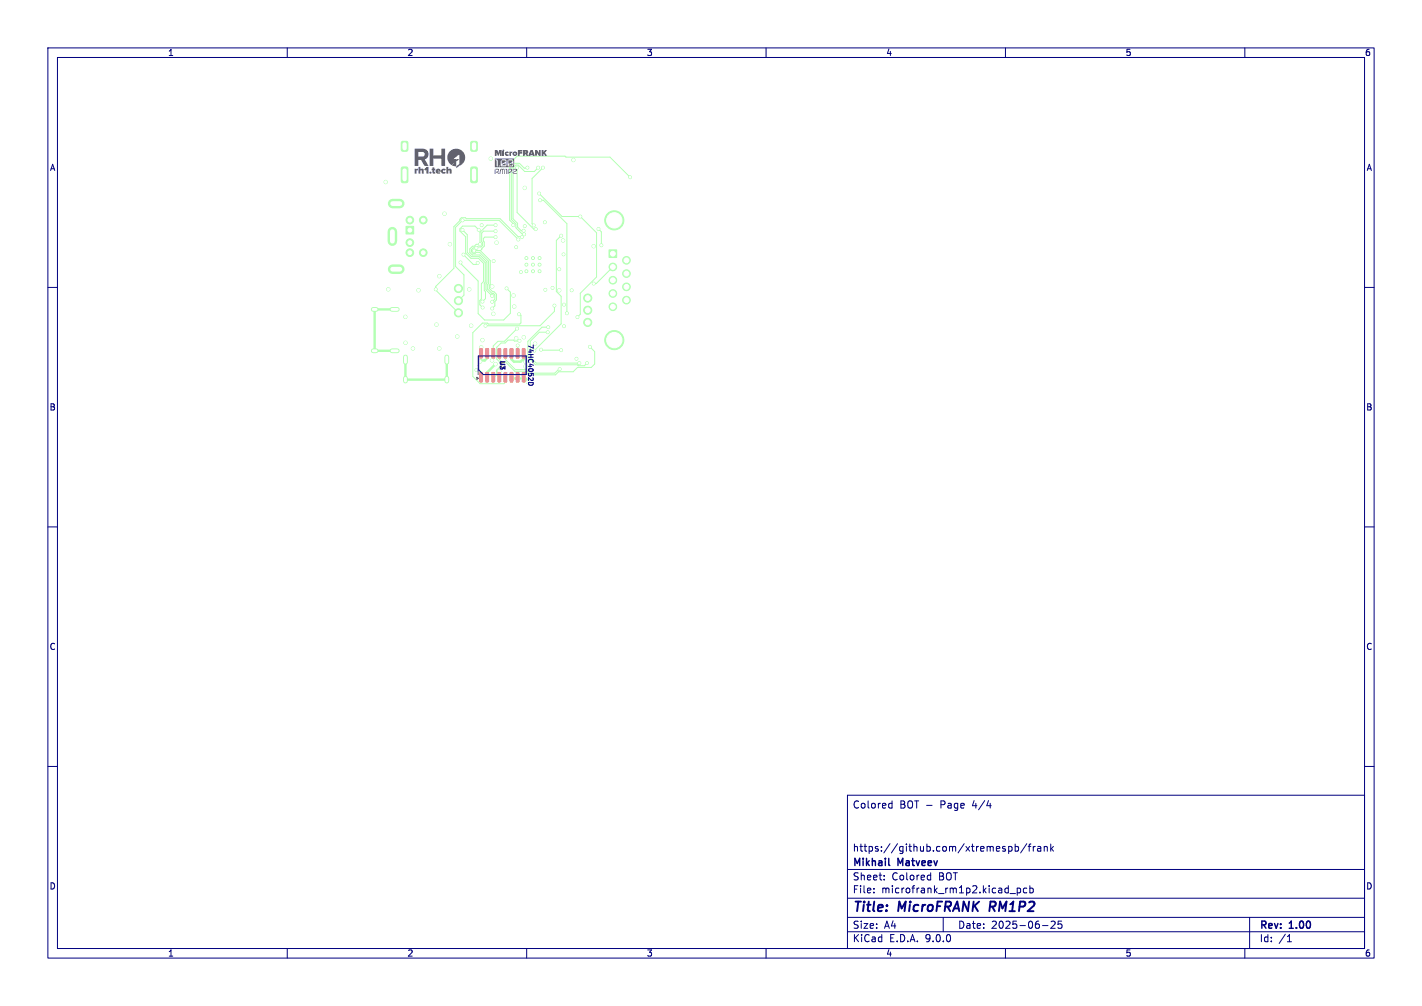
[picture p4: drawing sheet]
<svg xmlns="http://www.w3.org/2000/svg" width="297mm" height="210mm" viewBox="0 0 297 210" stroke-linecap="round" stroke-linejoin="round" font-family="sans-serif">
<g fill="#b3ffb3" stroke="#b3ffb3" stroke-width=".21">
<path d="M84.8 47.3h1.6v1.6h-1.6z"/>
<path d="M84 34.9h.9l.3 .2v2.7l-.3 .3h-.8l-.3-.2v-2.7z"/>
<path d="M83.9 29.6l.3-.1h.7l.2 .1 .1 1.6-.1 .3-.9 .1-.3-.2z"/>
<path d="M98.4 29.6l.3-.1h.7l.2 .1 .1 1.6-.1 .3-.9 .1-.3-.2z"/>
<path d="M98.5 34.9h.9l.3 .2v2.7l-.3 .3h-.8l-.3-.2v-2.7z"/>
<path d="M127.2 52.2h1.6v1.6h-1.6z"/>
<path d="M100.2 77.8h.6l-.1 1.9h-.5z"/>
<path d="M101.5 77.8h.5v1.9h-.5z"/>
<path d="M102.8 77.8h.5l-.1 1.9h-.5z"/>
<path d="M104 77.8h.6l-.1 1.9h-.5z"/>
<path d="M105.3 77.8h.6l-.1 1.9h-.5z"/>
<path d="M106.6 77.8h.5l-.1 1.9h-.5z"/>
<path d="M107.8 77.8h.6l-.1 1.9h-.5z"/>
<path d="M109.1 77.8h.6l-.1 1.9h-.5z"/>
<path d="M109.1 72.8h.6l-.1 1.9h-.5z"/>
<path d="M107.8 72.8h.6l-.1 1.9h-.5z"/>
<path d="M106.6 72.8h.5l-.1 1.9h-.5z"/>
<path d="M105.3 72.8h.6l-.1 1.9h-.5z"/>
<path d="M104 72.8h.6l-.1 1.9h-.5z"/>
<path d="M102.8 72.8h.5l-.1 1.9h-.5z"/>
<path d="M101.5 72.8h.5v1.9h-.5z"/>
<path d="M100.2 72.8h.6l-.1 1.9h-.5z"/>
<circle cx="109.9" cy="53.9" r=".3"/>
<circle cx="111.3" cy="53.9" r=".3"/>
<circle cx="112.7" cy="53.9" r=".3"/>
<circle cx="109.9" cy="55.3" r=".3"/>
<circle cx="111.3" cy="55.3" r=".3"/>
<circle cx="112.7" cy="55.3" r=".3"/>
<circle cx="109.9" cy="56.6" r=".3"/>
<circle cx="111.3" cy="56.6" r=".3"/>
<circle cx="112.7" cy="56.6" r=".3"/>
<circle cx="95.8" cy="60.2" r=".85"/>
<circle cx="95.8" cy="62.8" r=".85"/>
<circle cx="95.8" cy="65.3" r=".85"/>
<circle cx="85.6" cy="50.6" r=".8"/>
<circle cx="85.6" cy="45.9" r=".8"/>
<circle cx="85.6" cy="52.7" r=".8"/>
<circle cx="88.4" cy="45.9" r=".8"/>
<circle cx="88.4" cy="52.7" r=".8"/>
<circle cx="128" cy="55.7" r=".8"/>
<circle cx="128" cy="58.5" r=".8"/>
<circle cx="128" cy="61.3" r=".8"/>
<circle cx="128" cy="64" r=".8"/>
<circle cx="130.8" cy="54.3" r=".8"/>
<circle cx="130.8" cy="57.1" r=".8"/>
<circle cx="128.3" cy="46" r="2"/>
<circle cx="130.8" cy="59.9" r=".8"/>
<circle cx="128.3" cy="71" r="2"/>
<circle cx="130.8" cy="62.7" r=".8"/>
<circle cx="122.8" cy="62.2" r=".85"/>
<circle cx="122.8" cy="64.8" r=".85"/>
<circle cx="122.8" cy="67.3" r=".85"/>
<circle cx="113.8" cy="46.4" r=".3"/>
<circle cx="120.4" cy="74.9" r=".3"/>
<circle cx="119.4" cy="60.6" r=".3"/>
<circle cx="110.3" cy="79.7" r=".35"/>
<circle cx="109.8" cy="75.5" r=".35"/>
<circle cx="117.8" cy="68.1" r=".3"/>
<circle cx="109.6" cy="47.2" r=".3"/>
<circle cx="103.1" cy="54.5" r=".3"/>
<circle cx="100.3" cy="75.5" r=".35"/>
<circle cx="104.3" cy="77.5" r=".35"/>
<circle cx="100.6" cy="47" r=".3"/>
<circle cx="117.8" cy="63.6" r=".3"/>
<circle cx="103.5" cy="76" r=".35"/>
<circle cx="102.8" cy="59.8" r=".35"/>
<circle cx="109.8" cy="76.5" r=".35"/>
<circle cx="100.5" cy="72.5" r=".35"/>
<circle cx="124" cy="51.4" r=".35"/>
<circle cx="108.8" cy="56.8" r=".3"/>
<circle cx="115.4" cy="60.1" r=".3"/>
<circle cx="98.4" cy="68" r=".35"/>
<circle cx="116.8" cy="56.2" r=".3"/>
<circle cx="107.2" cy="61.7" r=".35"/>
<circle cx="102.5" cy="33.1" r=".35"/>
<circle cx="117.6" cy="50.2" r=".35"/>
<circle cx="107.4" cy="64" r=".35"/>
<circle cx="98" cy="60.4" r=".35"/>
<circle cx="94" cy="51" r=".35"/>
<circle cx="116.8" cy="60.6" r=".35"/>
<circle cx="81.1" cy="60.4" r=".35"/>
<circle cx="107.8" cy="51.6" r=".3"/>
<circle cx="103" cy="65.5" r=".35"/>
<circle cx="95.5" cy="70.3" r=".35"/>
<circle cx="103.7" cy="50.7" r=".35"/>
<circle cx="111.8" cy="71.7" r=".35"/>
<circle cx="113.9" cy="60.5" r=".3"/>
<circle cx="117.7" cy="53.1" r=".3"/>
<circle cx="109.6" cy="39.2" r=".35"/>
<circle cx="91.8" cy="57.7" r=".35"/>
<circle cx="119.8" cy="33.4" r=".35"/>
<circle cx="87.4" cy="60.6" r=".35"/>
<circle cx="80.6" cy="38" r=".35"/>
<circle cx="107.8" cy="70.6" r=".35"/>
<circle cx="86.3" cy="72.7" r=".35"/>
<circle cx="91.8" cy="72.7" r=".35"/>
<circle cx="102.8" cy="75.2" r=".35"/>
<circle cx="92.8" cy="44.6" r=".35"/>
<circle cx="109.4" cy="70.4" r=".35"/>
<circle cx="84.7" cy="66.1" r=".35"/>
<circle cx="91.2" cy="67.8" r=".35"/>
<circle cx="84.7" cy="71.6" r=".35"/>
<circle cx="100.8" cy="71" r=".35"/>
<circle cx="96.8" cy="53.2" r=".3"/>
<circle cx="99.8" cy="54.9" r=".3"/>
<circle cx="96.2" cy="54.8" r=".3"/>
<circle cx="105.8" cy="60.2" r=".3"/>
<circle cx="96.6" cy="46" r=".3"/>
<circle cx="108.3" cy="50" r=".3"/>
<circle cx="109" cy="49.5" r=".3"/>
<circle cx="91" cy="60.4" r=".3"/>
<circle cx="110.2" cy="35" r=".3"/>
<circle cx="109.5" cy="48.9" r=".3"/>
<circle cx="109.4" cy="48.2" r=".3"/>
<circle cx="112.4" cy="35" r=".3"/>
<circle cx="122.6" cy="75.8" r=".3"/>
<circle cx="114.5" cy="68.3" r=".3"/>
<circle cx="114.4" cy="69.4" r=".3"/>
<circle cx="121" cy="75.8" r=".3"/>
<circle cx="112.6" cy="40.4" r=".3"/>
<circle cx="120.6" cy="66.2" r=".3"/>
<circle cx="121.2" cy="45.2" r=".3"/>
<circle cx="123.2" cy="72.4" r=".3"/>
<circle cx="113" cy="73" r=".3"/>
<circle cx="117.2" cy="73.1" r=".3"/>
<circle cx="108.5" cy="71.1" r=".3"/>
<circle cx="111.6" cy="73.2" r=".3"/>
<circle cx="117.2" cy="49.2" r=".3"/>
<circle cx="124" cy="59.2" r=".3"/>
<circle cx="101.4" cy="68" r=".3"/>
<circle cx="115.8" cy="63.8" r=".3"/>
<circle cx="111.5" cy="47.1" r=".3"/>
<circle cx="113.4" cy="35" r=".3"/>
<circle cx="111.9" cy="47.8" r=".3"/>
<circle cx="108" cy="35" r=".3"/>
<circle cx="125" cy="47.8" r=".3"/>
<circle cx="125.6" cy="51.2" r=".3"/>
<circle cx="108.4" cy="65.6" r=".3"/>
<circle cx="116.9" cy="77.1" r=".3"/>
<circle cx="99.5" cy="77.3" r=".3"/>
<circle cx="108" cy="68.6" r=".3"/>
<circle cx="112.8" cy="41.8" r=".3"/>
<circle cx="118.4" cy="65.4" r=".3"/>
<circle cx="131.6" cy="37" r=".3"/>
<circle cx="107.2" cy="47" r=".3"/>
<circle cx="108.1" cy="72.1" r=".3"/>
<circle cx="102.8" cy="64.4" r=".3"/>
<circle cx="103.5" cy="49.5" r=".3"/>
<circle cx="99" cy="52.3" r=".3"/>
<circle cx="102.8" cy="63" r=".3"/>
<circle cx="103.5" cy="48.3" r=".3"/>
<circle cx="99.5" cy="51.7" r=".3"/>
<circle cx="100.8" cy="63" r=".3"/>
<circle cx="96.6" cy="48" r=".3"/>
<circle cx="102.8" cy="61.8" r=".3"/>
<circle cx="103.5" cy="47" r=".3"/>
<circle cx="100.3" cy="51" r=".3"/>
<circle cx="100.8" cy="64.2" r=".3"/>
<circle cx="100" cy="48" r=".3"/>
</g>
<path d="M78 73.2h.6M78 64.6h.6M81.9 73.2h1.1M81.9 64.6h1.1M84.7 74.5v1.1M84.7 79v.6M93.3 74.5v1.1M93.3 79v.6" fill="none" stroke="#b3ffb3" stroke-width="1"/>
<path d="M82 48.4v2M82 56.2h1.5M82 42.5h1.5" fill="none" stroke="#b3ffb3" stroke-width="2"/>
<path d="M82.4 64.6h-4.1v8.6h4.1M84.7 75.1v4.2h8.6v-4.2M101.8 73.8v1l-.5 .5h-.8l-.2 .2M103.5 76l-1.7 1.8v1M104.3 77.5v1.5M106.8 74v1l.5 .5h1.5l.6-.6M106.8 79h3M109.4 74v1.1l.4 .4" fill="none" stroke="#b3ffb3" stroke-width=".5"/>
<path d="M100.5 72.5v1" fill="none" stroke="#b3ffb3" stroke-width=".6"/>
<g fill="none" stroke="#b3ffb3" stroke-width=".21">
<path d="M108 35v9.4l3.5 3.4h.4M110.2 35.2v-.2l-.7 .1-1-1h-1.2l-.5 .5v11.2l1 1v.8l1.3 1.3h.4M112.4 35l-.8 .8h-2l-1.4-1.4h-.4l-.6 .7v10.6l.9 .9v.8l.8 .8h.5M113.4 35l-2.3 2.3v9.4l.4 .4M131.6 37l-4.2-4.2-19.4-.2-1.5 1.6v11.8l.7 .7v.3M96.2 54.8v.2l3.7 3.7v6.8l1.3 1.3h4l1.4-1.4v-4.4l-.8-.8M96.6 48l1 1v3.7l.9 .9h1.6l1.2 1.2v4.1l-.2 .2v1.5l.3 .3v1.4l-.6 .7M96.8 53.2l2.1 2h.6l.3-.3M99.1 52.3h-.1M99.1 52.3h1.3M100 48l-.8-.8h-2.6l-.5 .6v.4l1.1 1.2v3.4l1.2 1.1h1.6l1 1.1v3.8l-.5 .4v3.2l-.3 .3v.9l.6 .6M100.3 52.3l2.1 2.1v5l-.2 .2v.6l1.5 1.2v1.2l-.3 .3v.9l-.6 .6"/>
<path d="M103.5 49.5h-2.2l-.3 .3v.5l.2 .2v.9l-.8 .9M103.5 48.3h-2.5l-.4 .3v1.9l.2 .2v.5l-.3 .4-1.7 .2-.3 .3v.5l.3 .3 1.4-.2 1.9 1.8v4.7l-.2 .2v1l.8 .8h.3l.4 .4v.8l-.6 .6M103.5 47h-1.7l-1.5 1.5v2.5h-.8l-.4 .4h-.4l-.6 .6v.7l.6 .5h1.5l1.5 1.5v4.4l-.2 .2v1.2l1.3 1.3M108.3 50l-4-4h-7.7l-1.4 1.4v8.2l1.7 1.8v4.2l-1.1 1.2M109 49.5l-.8-.1-3.7-3.8h-7.1l-.2-.2h-.8l-.3 .4v.3l-1.3 1.2v8.7l-3.8 3.8v.8l4.8 4.7M112.6 40.4l4.8 4.8h3.8l3.4 3.4v9.2l-3.4 3.4v4.4l-.6 .6M112.8 41.8h.7l4.9 4.9v18.7M117.2 49.2l-1 1v10.6l1 1v5.8l-5.6 5.6M125 47.8l.6 .6v2.8M128 55.7l-3.5 3.5h-.5M99.5 77.3h.6l.4 .3v1.2M104.3 74v1"/>
<path d="M104.5 76.5l-.8 .8v1l-.7 .7M105.5 75.5l2 2h2.2M105.6 74v1.1l2.1 2h2.1M108 68.6l-2.6 2.7h-1.4l-1 .9v1.8M108.1 72.1v1.6M108.4 65.6l.4 .2v1.6l-.2 .2h-6.6l-.2-.2h-1l-2 2.1v9.1l1.5 1.5h5l.3-.3v-1M108.5 71.2h-1l-.2-.2h-1.2l-.6 .6h-.8l-1 .9v2.4M113 73l4.2 .1M114.4 69.4h-1.8l-1.8 1.9v3.3l1.2 1.2h9M114.5 68.3h-1.3l-2.9 3v3.2l1.6 1.7h8.7l.2 .2h1.3l.5-.6M115.8 63.8v1.2l-3 3h-11.4M116.9 77.1h-.2l-.8 .8h-5.3"/>
<path d="M123.2 72.4l1 1v2.6l-.7 .7h-2.9l-.9 .9h-3l-.7 .7h-5.6"/>
</g>
<g fill="#fff" stroke="#fff" stroke-width=".21">
<circle cx="113.8" cy="46.4" r=".17"/>
<circle cx="120.4" cy="74.9" r=".18"/>
<circle cx="119.4" cy="60.6" r=".18"/>
<circle cx="110.3" cy="79.7" r=".25"/>
<circle cx="109.8" cy="75.5" r=".25"/>
<circle cx="117.8" cy="68.1" r=".17"/>
<circle cx="109.6" cy="47.2" r=".17"/>
<circle cx="103.1" cy="54.5" r=".17"/>
<circle cx="100.3" cy="75.5" r=".25"/>
<circle cx="104.3" cy="77.5" r=".25"/>
<circle cx="100.6" cy="47" r=".18"/>
<circle cx="117.8" cy="63.6" r=".17"/>
<circle cx="103.5" cy="76" r=".25"/>
<circle cx="102.8" cy="59.8" r=".25"/>
<circle cx="109.8" cy="76.5" r=".25"/>
<circle cx="100.5" cy="72.5" r=".25"/>
<circle cx="124" cy="51.4" r=".25"/>
<circle cx="108.8" cy="56.8" r=".17"/>
<circle cx="115.4" cy="60.1" r=".18"/>
<circle cx="98.4" cy="68" r=".25"/>
<circle cx="116.8" cy="56.2" r=".17"/>
<circle cx="107.2" cy="61.7" r=".25"/>
<circle cx="102.5" cy="33.1" r=".25"/>
<circle cx="117.6" cy="50.2" r=".25"/>
<circle cx="107.4" cy="64" r=".25"/>
<circle cx="98" cy="60.4" r=".25"/>
<circle cx="94" cy="51" r=".25"/>
<circle cx="116.8" cy="60.6" r=".25"/>
<circle cx="81.1" cy="60.4" r=".25"/>
<circle cx="107.8" cy="51.6" r=".17"/>
<circle cx="103" cy="65.5" r=".25"/>
<circle cx="95.5" cy="70.3" r=".25"/>
<circle cx="103.7" cy="50.7" r=".25"/>
<circle cx="111.8" cy="71.7" r=".25"/>
<circle cx="113.9" cy="60.5" r=".17"/>
<circle cx="117.7" cy="53.1" r=".17"/>
<circle cx="109.6" cy="39.2" r=".25"/>
<circle cx="91.8" cy="57.6" r=".25"/>
<circle cx="119.8" cy="33.4" r=".25"/>
<circle cx="87.4" cy="60.6" r=".25"/>
<circle cx="80.6" cy="38" r=".25"/>
<circle cx="107.8" cy="70.6" r=".25"/>
<circle cx="86.3" cy="72.8" r=".25"/>
<circle cx="91.8" cy="72.7" r=".25"/>
<circle cx="102.8" cy="75.2" r=".25"/>
<circle cx="92.8" cy="44.6" r=".25"/>
<circle cx="109.4" cy="70.4" r=".25"/>
<circle cx="84.7" cy="66.2" r=".25"/>
<circle cx="91.2" cy="67.8" r=".25"/>
<circle cx="84.7" cy="71.6" r=".25"/>
<circle cx="100.8" cy="71" r=".25"/>
<circle cx="96.8" cy="53.2" r=".17"/>
<circle cx="99.8" cy="54.9" r=".18"/>
<circle cx="96.2" cy="54.8" r=".17"/>
<circle cx="105.8" cy="60.2" r=".17"/>
<circle cx="96.6" cy="46" r=".18"/>
<circle cx="108.3" cy="50" r=".18"/>
<circle cx="109" cy="49.5" r=".17"/>
<circle cx="91" cy="60.4" r=".18"/>
<circle cx="110.2" cy="35" r=".17"/>
<circle cx="109.5" cy="48.9" r=".17"/>
<circle cx="109.4" cy="48.2" r=".17"/>
<circle cx="112.4" cy="35" r=".18"/>
<circle cx="122.6" cy="75.8" r=".17"/>
<circle cx="114.5" cy="68.3" r=".17"/>
<circle cx="114.4" cy="69.4" r=".18"/>
<circle cx="121" cy="75.8" r=".17"/>
<circle cx="112.6" cy="40.4" r=".17"/>
<circle cx="120.6" cy="66.2" r=".17"/>
<circle cx="121.2" cy="45.2" r=".17"/>
<circle cx="123.2" cy="72.4" r=".18"/>
<circle cx="113" cy="73" r=".17"/>
<circle cx="117.2" cy="73.1" r=".17"/>
<circle cx="108.5" cy="71.1" r=".17"/>
<circle cx="111.6" cy="73.2" r=".17"/>
<circle cx="117.2" cy="49.2" r=".17"/>
<circle cx="124" cy="59.2" r=".17"/>
<circle cx="101.4" cy="68" r=".17"/>
<circle cx="115.8" cy="63.8" r=".17"/>
<circle cx="111.5" cy="47.1" r=".17"/>
<circle cx="113.4" cy="35" r=".18"/>
<circle cx="111.9" cy="47.8" r=".17"/>
<circle cx="108" cy="35" r=".17"/>
<circle cx="125" cy="47.8" r=".17"/>
<circle cx="125.6" cy="51.2" r=".17"/>
<circle cx="108.4" cy="65.6" r=".17"/>
<circle cx="116.9" cy="77.1" r=".17"/>
<circle cx="99.5" cy="77.3" r=".17"/>
<circle cx="108" cy="68.6" r=".17"/>
<circle cx="112.8" cy="41.8" r=".17"/>
<circle cx="118.4" cy="65.4" r=".18"/>
<circle cx="131.6" cy="37" r=".17"/>
<circle cx="107.2" cy="47" r=".18"/>
<circle cx="108.1" cy="72.1" r=".17"/>
<circle cx="102.8" cy="64.4" r=".17"/>
<circle cx="103.5" cy="49.5" r=".17"/>
<circle cx="99" cy="52.3" r=".17"/>
<circle cx="102.8" cy="63" r=".17"/>
<circle cx="103.5" cy="48.3" r=".17"/>
<circle cx="99.5" cy="51.7" r=".17"/>
<circle cx="100.8" cy="63" r=".17"/>
<circle cx="96.6" cy="48" r=".18"/>
<circle cx="102.8" cy="61.8" r=".17"/>
<circle cx="103.5" cy="47" r=".18"/>
<circle cx="100.3" cy="51" r=".18"/>
<circle cx="100.8" cy="64.2" r=".17"/>
<circle cx="100" cy="48" r=".17"/>
<circle cx="125.9" cy="79" r=".35"/>
<circle cx="127.6" cy="79" r=".35"/>
<circle cx="109.9" cy="53.9" r=".12"/>
<circle cx="111.3" cy="53.9" r=".13"/>
<circle cx="112.7" cy="53.9" r=".12"/>
<circle cx="109.9" cy="55.3" r=".12"/>
<circle cx="111.3" cy="55.3" r=".13"/>
<circle cx="112.7" cy="55.3" r=".12"/>
<circle cx="109.9" cy="56.6" r=".12"/>
<circle cx="111.3" cy="56.6" r=".13"/>
<circle cx="112.7" cy="56.6" r=".12"/>
<circle cx="95.8" cy="60.2" r=".5"/>
<circle cx="95.8" cy="62.8" r=".5"/>
<circle cx="95.8" cy="65.3" r=".5"/>
<circle cx="132.8" cy="32" r="1.35"/>
<circle cx="81.9" cy="71.8" r=".33"/>
<circle cx="81.9" cy="66" r=".33"/>
<circle cx="85.6" cy="48" r=".4"/>
<circle cx="85.6" cy="50.6" r=".4"/>
<circle cx="85.6" cy="46" r=".4"/>
<circle cx="85.6" cy="52.7" r=".4"/>
<circle cx="88.4" cy="46" r=".4"/>
<circle cx="88.4" cy="52.7" r=".4"/>
<circle cx="80" cy="32" r="1.35"/>
<circle cx="91.9" cy="75.6" r=".32"/>
<circle cx="86.1" cy="75.6" r=".32"/>
<circle cx="128" cy="53" r=".5"/>
<circle cx="128" cy="55.7" r=".5"/>
<circle cx="128" cy="58.5" r=".5"/>
<circle cx="128" cy="61.3" r=".5"/>
<circle cx="128" cy="64" r=".5"/>
<circle cx="130.8" cy="54.3" r=".5"/>
<circle cx="130.8" cy="57.1" r=".5"/>
<circle cx="128.3" cy="46" r="1.6"/>
<circle cx="130.8" cy="59.9" r=".5"/>
<circle cx="128.3" cy="71" r="1.6"/>
<circle cx="130.8" cy="62.7" r=".5"/>
<circle cx="124.8" cy="30.7" r=".8"/>
<circle cx="124.8" cy="37.7" r=".8"/>
<circle cx="132.8" cy="77.5" r="1.35"/>
<circle cx="80" cy="77.5" r="1.35"/>
<circle cx="134.2" cy="39.6" r=".35"/>
<circle cx="134.2" cy="37.9" r=".35"/>
<circle cx="122.8" cy="62.2" r=".5"/>
<circle cx="122.8" cy="64.8" r=".5"/>
<circle cx="122.8" cy="67.3" r=".5"/>
</g>
<path d="M78 73.2h.6M78 64.6h.6M81.9 73.2h1.1M81.9 64.6h1.1M84.7 74.5v1.1M84.7 79v.6M93.3 74.5v1.1M93.3 79v.6" fill="none" stroke="#fff" stroke-width=".6"/>
<path d="M82 48.4v2M82 56.2h1.5M82 42.5h1.5" fill="none" stroke="#fff" stroke-width="1"/>
<path d="M84.5 30.1v.8M84.5 35.6v1.8M99 30.1v.8M99 35.6v1.8" fill="none" stroke="#fff" stroke-width=".9"/>
<g fill="#ff8a8a" stroke="#ff8a8a" stroke-width=".21">
<path d="M100.2 77.8h.6l-.1 1.9h-.5z"/>
<path d="M101.5 77.8h.5v1.9h-.5z"/>
<path d="M102.8 77.8h.5l-.1 1.9h-.5z"/>
<path d="M104 77.8h.6l-.1 1.9h-.5z"/>
<path d="M105.3 77.8h.6l-.1 1.9h-.5z"/>
<path d="M106.6 77.8h.5l-.1 1.9h-.5z"/>
<path d="M107.8 77.8h.6l-.1 1.9h-.5z"/>
<path d="M109.1 77.8h.6l-.1 1.9h-.5z"/>
<path d="M109.1 72.8h.6l-.1 1.9h-.5z"/>
<path d="M107.8 72.8h.6l-.1 1.9h-.5z"/>
<path d="M106.6 72.8h.5l-.1 1.9h-.5z"/>
<path d="M105.3 72.8h.6l-.1 1.9h-.5z"/>
<path d="M104 72.8h.6l-.1 1.9h-.5z"/>
<path d="M102.8 72.8h.5l-.1 1.9h-.5z"/>
<path d="M101.5 72.8h.5v1.9h-.5z"/>
<path d="M100.2 72.8h.6l-.1 1.9h-.5z"/>
</g>
<g fill="#626262">
<path d="M86.6 31l2 .1 .6 .4 .3 .7h-.8l-.1-.3-.3-.2h-.9v1h.9l.3-.2 .1-.3h.8l-.2 .7-.6 .4 .8 1.3h-.9l-.7-1.2h-.5v1.2h-.8z"/>
<path d="M95.3 33.2h.6l-.6 .5z"/>
<path d="M94.3 34.5l1-.8v1z"/>
<path d="M89.7 31h.8v1.5h1.7v-1.5h.8v3.6h-.8v-1.5h-1.7v1.5h-.8z"/>
<path d="M94 31.6l.7-.4 .9-.1 .7 .3 .6 .5a1.88 1.88 0 0 1-1 2.8l-.6 .4v-.4l.6-.5v-2l-1.3 1h.7l-1.2 .9 1.2-.9v.5l-1 .8-.6-.7-.2-.6-.1-.6z"/>
<path d="M103.5 35.2l.7 .1v.4l-.2 .2 .3 .4h-.2l-.2-.3-.3 .1v-.2l.5-.2-.1-.3h-.5v.9h-.2v-.9h.2z"/>
<path d="M104.6 35.3l.7-.1v.2h.2v.9h-.2v-.9h-.3v.9h-.1l-.1-.9-.2 .1-.1 .8h-.2z"/>
<path d="M105.6 35.2l.3 .2v.9h-.1l-.1-.9z"/>
<path d="M106.2 35.2l.6 .1 .1 .4-.6 .5v-.2l.5-.3v-.2l-.6-.1v.9h-.2v-.9h.2z"/>
<path d="M107.1 35.3h.8l.1 .4-.8 .5h.7v.1h-.7v-.1h-.1v-.3l.7-.3v-.2h-.5l-.1 .3-.1-.1z"/>
<path d="M103.4 31.3h.5l.2 .6 .2-.6h.5v1.2h-.4v-.7l-.2 .7h-.2l-.3-.7v.7h-.3z"/>
<path d="M105 31.7h.3v.8h-.3z"/>
<path d="M105.6 31.8l.5-.1 .2 .1-.2 .2a.18 .18 0 0 0-.3 0 .18 .18 0 0 0 0 .2 .18 .18 0 0 0 .3 0l.2 .2a.48 .48 0 0 1-.7 .1 .48 .48 0 0 1 0-.7z"/>
<path d="M106.4 31.7h.3l.3-.1v.3l-.3 .1v.5h-.3z"/>
<path d="M107.2 31.8a.5 .5 0 0 1 .5-.2 .5 .5 0 0 1 .3 .5h-.3a.16 .16 0 0 0-.2-.1 .16 .16 0 0 0 0 .2 .16 .16 0 0 0 .2-.1h.3a.49 .49 0 0 1-.6 .4 .49 .49 0 0 1-.2-.7z"/>
<path d="M108.2 31.3h.9v.3h-.6v.2h.6v.3h-.6v.4h-.3z"/>
<path d="M109.2 31.3l1 .1 .1 .3-.7-.1v.2l.7-.1-.2 .4 .2 .4h-.4l-.2-.4h-.1v.4h-.4z"/>
<path d="M110.8 31.3h.5l.2 .8h-.4l-.1-.4-.1 .4h.6l.2 .4h-.4l-.1-.1-.9 .1z"/>
<path d="M111.8 31.3h.3l.5 .6v-.6h.3v1.2h-.3l-.5-.6v.6h-.3z"/>
<path d="M113.1 31.3h.4v.5l.3-.5h.5l-.5 .6 .5 .6h-.5l-.2-.4-.1 .4h-.4z"/>
<path d="M106.2 34.4l.8-.4v.5z"/>
<path d="M104.8 34.4l.8-.4v.5z"/>
<path d="M103.3 33.1h4.1v.5l-.4-.3h-.8v.2l.8 .1v.2l-.8 .4v-.7l-.4 .1-.3-.3h-.7v.2l.8 .1v.2l-.8 .4v-.7l-.8 .1-.2-.3h-.3v.2l.3 .1v1.1h.2v-1.1h.6v.9l.3 .2h-.5v-.2h-.2v.2h1.5l.1-.2v-.9h.2l.1 1.1h.9l.2-.2v-.9h.2v1.3h-4.1z"/>
<path d="M86.6 35.2h.4v.1l.3-.1v.4h-.3v.6h-.4z"/>
<path d="M87.4 34.8h.4v.5l.4-.1 .2 .1 .1 .9h-.4v-.6l-.1-.1-.2 .1v.6h-.4z"/>
<path d="M88.6 35.4l.5-.6h.4v1.4h-.4v-.8l-.3 .2z"/>
<path d="M90.3 35h.4v.2h.2v.4h-.2l.2 .6-.3 .1-.3-.2v-.5h-.1z"/>
<path d="M91.1 35.4a.54 .54 0 0 1 .9 .2l-.5-.1-.1 .1h.6l.1 .3h-.7h.4l.2 .2a.58 .58 0 0 1-.8 .1 .58 .58 0 0 1-.1-.8z"/>
<path d="M92.3 35.4a.6 .6 0 0 1 .8 0l-.2 .2a.2 .2 0 0 0-.3 0 .2 .2 0 0 0 0 .3 .2 .2 0 0 0 .3-.1l.2 .3a.56 .56 0 0 1-.8 .1 .56 .56 0 0 1 0-.8z"/>
<path d="M93.2 34.8h.4v.5l.4-.1 .2 .1 .1 .9h-.4v-.6l-.1-.1-.2 .1v.6h-.4z"/>
<circle cx="105.1" cy="31.4" r=".18"/>
<circle cx="89.9" cy="36" r=".22"/>
</g>
<path d="M99.9 74.3v3.9" fill="none" stroke="#626262" stroke-width=".21"/>
<path d="M99.6 78.7l.3 .3-.3 .2z" fill="#626262" stroke="#626262" stroke-width=".21"/>
<g fill="none" stroke="#000080" stroke-width=".21">
<path d="M10 10h277v190h-277zM12 12h273v186h-273zM60 10v2M110 10v2M160 10v2M210 10v2M260 10v2M10 60h2M100 74.3h9.9v3.9h-8.9l-1-1zM110.4 79.9h1a.51 .51 0 0 1-.5 .5 .51 .51 0 0 1-.5-.5zM285 60h2M10 110h2"/>
<path d="M285 110h2M10 160h2M177 166h108v32h-108zM185.9 167.7l.4 .1M186.3 167.2v1.5M186.3 168.6l-.4 .1M206.1 168.2h.9M210.7 176.8l.4-.1 .3 .3-.2 .6h-.5M212 176.8l.5-.1 .2 .3-.1 .6h-.6M212 176.2v1.5M214.5 176.1l-1.3 2M214.7 176.7h.6"/>
<path d="M215.3 176.2l-.3 .2v1.3M215.8 176.7v1M216.2 176.7l-.4 .3M216.7 176.8h.6l.1 .9M217.4 177.1h-.5l-.2 .2 .2 .4 .5-.1M218.1 176.8l.2-.1 .4 .1v.9M218.1 176.7v1M219.5 176.2v1.5M219.6 177.1l.4 .6M220 176.7l-.5 .6M285 160h2M60 198v2"/>
<path d="M110 198v2M160 198v2M177 194.5h108M177 191.5h108M177 187.5h108M177 181.5h108M182.5 186.3v.1M182.5 185.5v.1M184.7 183.6v.1M184.7 182.8v.1M194 182.7l.4 .1M194.4 182.2v1.5"/>
<path d="M194.4 183.6l-.4 .1M197 191.5v3M210 198v2M211 186.5h1.1M212.5 185.4v1.5M212.5 185.5l.4-.1 .3 .3-.2 .6h-.5M214.5 185.5l-.5-.1-.3 .3 .2 .6h.6M215.1 185.5l.4-.1 .3 .3-.1 .6h-.6M215.1 184.9v1.5M217.7 193.2h1.2M219.5 192.4l.6-.1 .3 .4-.9 1.1h.9M221.7 192.3h-.7v.7l.2-.1h.5l.1 .3-.1 .5-.2 .1-.5-.1"/>
<path d="M260 198v2M261 191.5v6.5M268.9 196.6h.8M269 195.5l.3-.4v1.5"/>
</g>
<path d="M206.9 188.2l-.3 2" fill="none" stroke="#000080" stroke-width=".4"/>
<path d="M185.6 180.5l.2 .2" fill="none" stroke="#000080" stroke-width=".3"/>
<g font-size="2.8" fill="#000080">
<text x="178" y="190.9">Title:</text>
<text x="187.7" y="190.9">MicroFRANK</text>
<text x="207.5" y="190.9">RM1P2</text>
</g>
<g font-size="2.1" fill="#000080">
<text x="178" y="169">Colored</text>
<text x="187.9" y="169">BOT -</text>
<text x="196.5" y="169">Page</text>
<text x="203.3" y="169">4/4</text>
<text x="178" y="178">https://github.com/xtremespb/frank</text>
<text x="178" y="184">Sheet:</text>
<text x="178" y="181.2">Mikhail</text>
<text x="186.2" y="184">Colored</text>
<text x="187.6" y="181.2">Matveev</text>
<text x="196.1" y="184">BOT</text>
<text x="178" y="186.7">File:</text>
<text x="184.1" y="186.7">microfrank_rm1p2.kicad_pcb</text>
<text x="178" y="196.9">KiCad</text>
<text x="178" y="194.1">Size:</text>
<text x="184.7" y="194.1">A4</text>
<text x="185.7" y="196.9">E.D.A.</text>
<text x="193.3" y="196.9">9.0.0</text>
<text x="200" y="194.1">Date:</text>
<text x="207" y="194.1">2025-06-25</text>
<text x="263" y="194.3">Rev:</text>
<text x="263" y="196.9">Id:</text>
<text x="267.1" y="196.9">/1</text>
<text x="269.4" y="194.3">1.00</text>
</g>
<g font-size="1.8" fill="#000080">
<text x="35" y="11.9">1</text>
<text x="85" y="11.9">2</text>
<text x="135" y="11.9">3</text>
<text x="185" y="11.9">4</text>
<text x="235" y="11.9">5</text>
<text x="285" y="11.9">6</text>
<text x="10.3" y="35.9">A</text>
<text x="285.4" y="35.9">A</text>
<text x="10.3" y="85.9">B</text>
<text x="285.3" y="85.9">B</text>
<text x="10.3" y="135.9">C</text>
<text x="285.3" y="135.9">C</text>
<text x="10.3" y="185.9">D</text>
<text x="285.3" y="185.9">D</text>
<text x="35" y="199.9">1</text>
<text x="85" y="199.9">2</text>
<text x="135" y="199.9">3</text>
<text x="185" y="199.9">4</text>
<text x="235" y="199.9">5</text>
<text x="285" y="199.9">6</text>
</g>
<g font-size="1.4" fill="#000080">
<text x="110.1" y="71.7" transform="rotate(90 110.1 71.7)">74HC4052D</text>
<text x="104.2" y="75.1" transform="rotate(90 104.2 75.1)">U3</text>
</g>
</svg>
